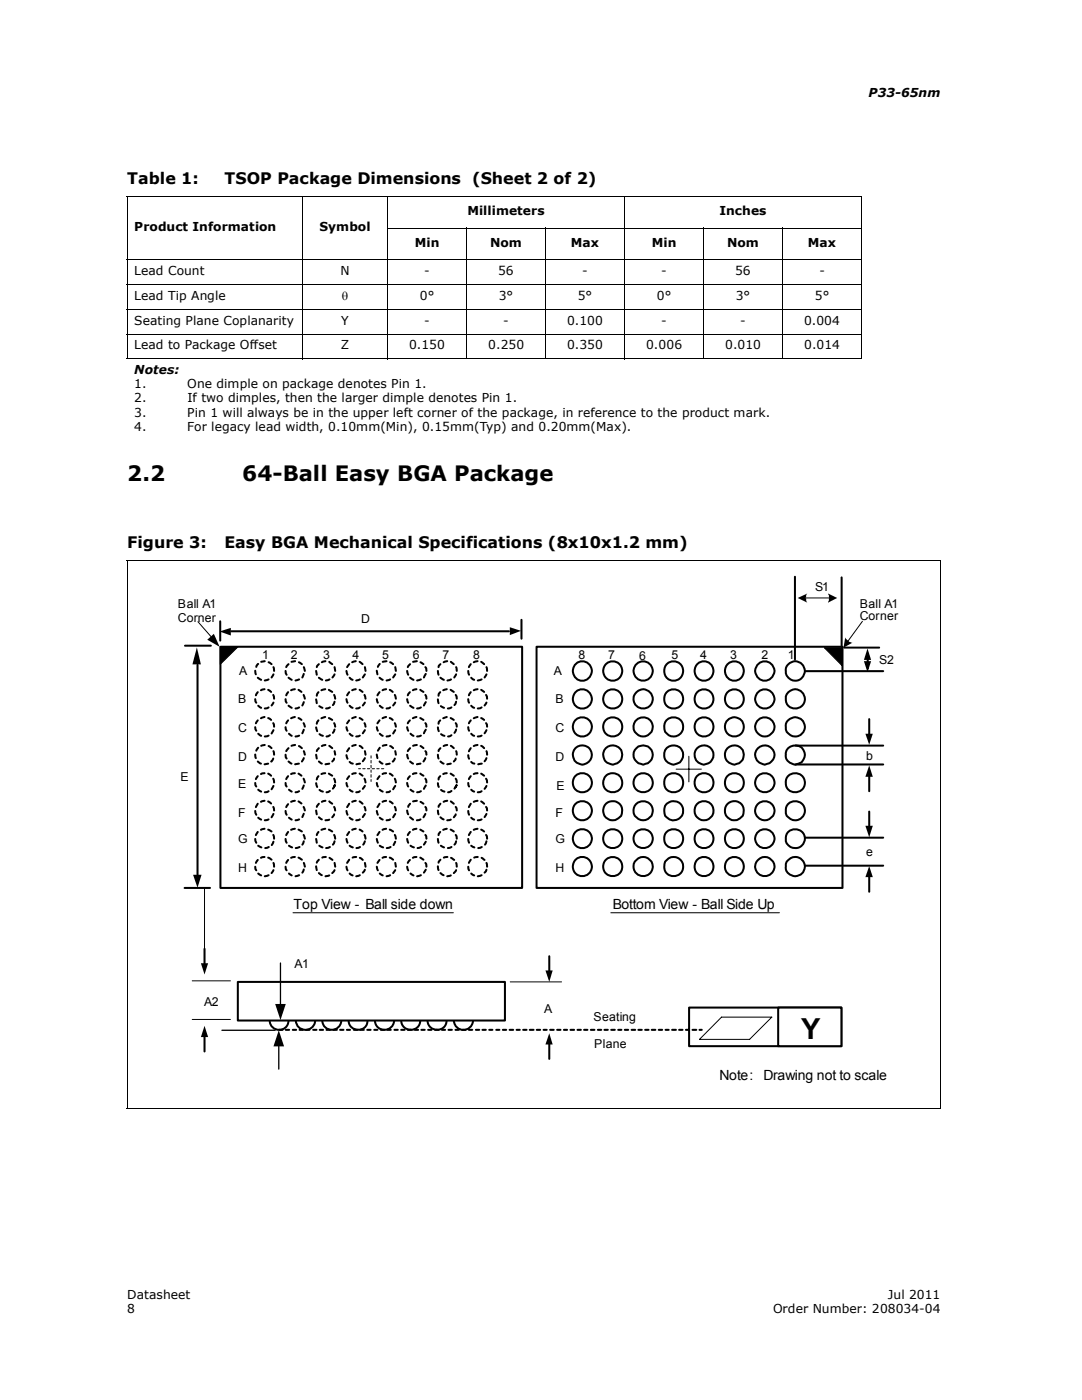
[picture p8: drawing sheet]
<svg xmlns="http://www.w3.org/2000/svg" width="216mm" height="279mm" viewBox="0 0 216 279" stroke-linecap="round" stroke-linejoin="round" font-family="sans-serif">
<g fill="none" stroke="#000" stroke-width=".2">
<path d="M25.3 39.2h146.7M25.4 39.2v32.3M60.4 39.1v32.6M77.3 39.1v32.6M124.6 39.1v32.6M171.9 39.2v32.3M25.3 51.9h146.7M25.3 56.8h146.7M77.3 45.5h94.7M93.1 45.4v26.3M108.8 45.4v26.3M140.4 45.4v26.3"/>
<path d="M156.2 45.4v26.3M25.3 61.7h146.7M25.3 66.7h146.7M25.3 71.6h146.7M25.3 111.8h162.4M25.4 111.9v109.3M187.7 111.9v109.3M25.3 221.3h162.4"/>
</g>
<path d="M35.1 114.6h144.4v102.1h-144.4z" fill="#fff"/>
<g fill="none" stroke="#000" stroke-width=".4">
<path d="M158.6 115.1v16.5M167.9 115.2v14.3M36.9 128.9h5.2M39.4 132.7v42.2M43.9 124v3.8M46.1 126h55.5M104.1 123.7v3.8M107.1 129.1h61v48.1h-61zM160.7 133.9h15.5M168.4 129.2h7M173.1 131.1v2.3M36.8 177.2h5.1"/>
<path d="M160.6 167.2h15.6M160.6 172.8h15.6M173.4 162v3M173.4 174.8v3.2"/>
<circle cx="55.7" cy="203.6" r="1.91"/>
<circle cx="60.9" cy="203.6" r="1.92"/>
<circle cx="66.2" cy="203.6" r="1.91"/>
<circle cx="71.5" cy="203.6" r="1.92"/>
<circle cx="76.7" cy="203.6" r="1.91"/>
<circle cx="82" cy="203.6" r="1.92"/>
<circle cx="87.2" cy="203.6" r="1.92"/>
<circle cx="92.5" cy="203.6" r="1.92"/>
</g>
<path d="M39.3 129.2l.8 3.4h-1.7zM43.8 126l2.3-.7v1.5zM101.7 125.2l2.3 .7-2.3 .8zM173.1 129.4l.7 2.3h-1.4zM172.4 132h1.4l-.7 2.2zM38.5 174.6h1.7l-.8 2.6zM172.7 164.8h1.5l-.8 2.3zM173.4 172.8l.8 2.2h-1.5z" fill="#000"/>
<path d="M58.5 182.2h32M121.9 182.2h33.6" fill="none" stroke="#000" stroke-width=".2"/>
<path d="M47.5 196h53.3v7.7h-53.3z" fill="#fff"/>
<path d="M47.5 196h53.3v7.7h-53.3z" fill="none" stroke="#000" stroke-width=".4"/>
<path d="M137.5 201.1h30.4v7.7h-30.4z" fill="#fff"/>
<g fill="none" stroke="#000" stroke-width=".4">
<path d="M55.7 205.5h.7M57 205.5h.7M58.4 205.5h.7M59.8 205.5h.6M61.1 205.5h.7M62.5 205.5h.7M63.8 205.5h.7M65.2 205.5h.6M66.5 205.5h.7M67.9 205.5h.6M69.2 205.5h.6M70.6 205.5h.7"/>
<path d="M71.9 205.5h.7M73.3 205.5h.7M74.7 205.5h.6M76 205.5h.7M77.3 205.5h.7M78.7 205.5h.7M80.1 205.5h.6M81.4 205.5h.6M82.8 205.5h.6M84.1 205.5h.7M85.4 205.5h.7M86.8 205.5h.7"/>
<path d="M88.2 205.5h.6M89.5 205.5h.7M90.9 205.5h.7M92.2 205.5h.7M93.6 205.5h.6M95 205.5h.6M96.3 205.5h.6M97.6 205.5h.7M99 205.5h.7M100.3 205.5h.7M101.7 205.5h.7M103.1 205.5h.6"/>
<path d="M104.4 205.5h.7M105.7 205.5h.8M107.1 205.5h.7M108.5 205.5h.6M109.8 205.5h.7M111.2 205.5h.6M112.5 205.5h.7M113.8 205.5h.8M115.2 205.5h.7M116.5 205.5h.7M117.9 205.5h.7M119.3 205.5h.7"/>
<path d="M120.6 205.5h.7M122 205.5h.7M123.4 205.5h.6M124.7 205.5h.6M126 205.5h.7M127.4 205.5h.7M128.7 205.5h.7M130 205.5h.8M131.4 205.5h.7M132.8 205.5h.6M134.1 205.5h.8M135.5 205.5h.7"/>
<path d="M136.9 205.5h.6M137.5 201.1h30.4v7.7h-30.4zM138.2 205.5h.7M139.6 205.5h.4"/>
</g>
<path d="M155.3 201.1h12.6v7.7h-12.6z" fill="#fff"/>
<g fill="none" stroke="#000" stroke-width=".4">
<path d="M44 129.1h60.2v48.1h-60.2zM50.9 139.5l.2 .8M50.9 133.9l.2 .7M51.4 138.1l-.3 .7M51.4 135.3l.7 .4M51.5 132.5l-.4 .6M52.8 137.5l-.7 .3M52.8 132l-.7 .1M53.5 137.7l.6 .4M53.6 132.2l.6 .3M53.6 135.6l-.8 .2M54.5 138.7l.2 .7"/>
<path d="M54.6 133.1l.1 .8M54.6 134.6l-.4 .6M57 133.9l.2 .8M57 139.5l.2 .8M57.5 138.1l-.4 .7M57.6 132.5l-.5 .6M57.6 135.3l.6 .4M58.8 137.5l-.7 .3M58.9 132l-.7 .1M59.6 137.7l.6 .4M59.6 132.2l.6 .3M59.7 135.6l-.7 .2"/>
<path d="M60.6 138.7l.2 .7M60.6 133.1l.2 .8M60.6 134.5l-.3 .7M63.1 133.9l.1 .8M63.1 139.6l.1 .7M63.5 138.1l-.3 .8M63.6 132.5l-.4 .6M63.6 135.3l.7 .4M64.9 137.5l-.8 .3M64.9 132l-.7 .2M65.6 137.7l.7 .4M65.7 132.1l.6 .4"/>
<path d="M65.7 135.6l-.7 .2M66.7 138.7l.2 .7M66.8 133.1l.1 .8M66.8 134.6l-.5 .6M69.1 133.9l.2 .8M69.1 139.5l.2 .8M69.7 132.5l-.4 .6M69.7 138.1l-.4 .7M69.8 135.3l.6 .4M71 132l-.7 .2M71 137.5l-.7 .3M71.8 132.1l.5 .4"/>
<path d="M71.8 137.7l.5 .4M71.8 135.6l-.7 .2M72.7 138.7l.2 .7M72.8 133.1l.1 .8M72.8 134.6l-.4 .6M75.2 133.9l.1 .7M75.2 139.5l.2 .8M75.7 135.3l.7 .4M75.7 138.1l-.4 .7M75.8 132.5l-.4 .6M77 137.5l-.7 .3M77.1 132l-.7 .1"/>
<path d="M77.8 137.7l.6 .4M77.9 132.2l.5 .3M77.9 135.6l-.8 .2M78.8 138.7l.2 .7M78.9 133.1l.1 .8M78.9 134.6l-.5 .6M81.2 133.9l.2 .8M81.2 139.5l.2 .8M81.8 138.1l-.4 .7M81.8 132.5l-.4 .6M81.8 135.3l.7 .4M83.1 137.5l-.7 .3"/>
<path d="M83.2 132l-.8 .1M83.9 137.7l.6 .4M83.9 132.2l.6 .3M84 135.6l-.8 .2M84.9 133.1l.1 .2 .1 .6M84.9 138.7l.2 .7M85 134.5l-.4 .7M87.4 133.9l.1 .8M87.4 139.6l.1 .7M87.8 138.1l-.3 .4v.4M87.9 132.5l-.4 .4v.2M87.9 135.3l.7 .4"/>
<path d="M89.2 137.5l-.8 .3M89.2 132l-.7 .2M89.9 137.7l.7 .4M90 132.1l.6 .4M90 135.6l-.7 .2M90.9 138.7l.2 .7M91 133.1l.1 .8M91 134.6l-.4 .6M93.4 133.9l.2 .8M93.4 139.5l.2 .8M93.9 132.5l-.3 .6M93.9 138.1l-.3 .7"/>
<path d="M94 135.3l.6 .4M95.3 132l-.8 .2M95.3 137.5l-.8 .3M96 132.1l.6 .4M96 137.7l.6 .4M96.1 135.6l-.8 .2M97 138.7l.2 .7M97.1 133.1l.1 .8M97.1 134.6l-.4 .6M50.9 145.1l.2 .7M50.9 150.6l.2 .7M50.9 156.3l.2 .7"/>
<path d="M51.4 143.8l-.3 .6M51.4 152l.7 .4M51.4 154.9l-.3 .6M51.5 140.8l.6 .5M51.5 146.4l.6 .5M51.5 149.2l-.4 .6M51.5 157.6l.6 .4M52.8 143.1l-.7 .2M52.8 154.3l-.7 .2M52.8 159.8l-.7 .2M52.8 148.7l-.7 .1M53.5 143.3l.6 .4"/>
<path d="M53.5 152.4l-.7 .1M53.5 154.4l.6 .4M53.5 159.9l.6 .5M53.6 141.2l-.8 .2M53.6 146.8l-.8 .2M53.6 148.9l.6 .4M53.6 157.9l-.8 .2M54.5 144.3l.2 .7M54.5 151.4l-.4 .6M54.5 155.4l.2 .8M54.6 140.2l-.4 .6M54.6 145.7l-.4 .7"/>
<path d="M54.6 149.9l.1 .7M54.6 156.8l-.4 .7M57 145.1l.2 .7M57 150.6l.2 .8M57 156.3l.2 .7M57.5 143.8l-.4 .6M57.5 154.9l-.4 .6M57.6 140.8l.6 .5M57.6 149.3l-.5 .6M57.6 152l.6 .4M57.7 146.4l.5 .5M57.7 157.6l.5 .4"/>
<path d="M58.8 143.1l-.7 .2M58.8 154.3l-.7 .2M58.8 159.8l-.7 .2M58.9 148.7l-.7 .1M59.6 143.3l.6 .4M59.6 154.4l.6 .4M59.6 159.9l.6 .5M59.6 148.9l.6 .4M59.6 152.4l-.7 .1M59.7 141.2l-.7 .2M59.7 146.8l-.7 .2M59.7 157.9l-.7 .2"/>
<path d="M60.6 144.3l.2 .7M60.6 155.4l.2 .8M60.6 140.1l-.3 .7M60.6 145.6l-.3 .7M60.6 149.9l.2 .7M60.6 151.3l-.4 .7M60.6 156.8l-.3 .6M63.1 145.2l.2 .7M63.1 156.3l.2 .8M63.1 150.6l.1 .8M63.5 143.8l-.3 .6M63.5 154.9l-.3 .7"/>
<path d="M63.6 149.3l-.4 .6M63.6 152l.6 .4M63.7 140.9l.6 .4M63.8 146.5l.6 .4M63.8 157.6l.6 .4M64.9 143.1l-.8 .2M64.9 154.3l-.8 .2M64.9 148.7l-.7 .2M64.9 159.8l-.7 .2M65.6 143.3l.7 .4M65.6 154.4l.7 .4M65.7 148.8l.6 .5"/>
<path d="M65.7 152.4l-.8 .1M65.7 159.9l.6 .5M65.8 141.2l-.7 .2M65.8 146.7l-.6 .3M65.8 157.9l-.6 .2M66.6 157.1l.2-.4-.4 .7M66.7 144.3l.2 .7M66.7 151.4l-.4 .6M66.7 155.4l.2 .8M66.8 140l-.4 .7M66.8 145.6l-.4 .7M66.8 149.9l.1 .7"/>
<path d="M69.1 145.1l.2 .7M69.1 150.7l.2 .7M69.1 156.3l.2 .7M69.7 143.8l-.4 .6M69.7 154.9l-.4 .6M69.7 149.3l-.4 .6M69.8 140.8l.6 .5M69.8 146.4l.6 .5M69.8 152.1l.6 .3M69.8 157.6l.6 .4M71 143.1l-.7 .2M71 148.7l-.7 .2"/>
<path d="M71 154.3l-.7 .2M71 159.8l-.7 .2M71.8 143.3l.5 .4M71.8 148.8l.5 .5M71.8 154.4l.5 .4M71.8 159.9l.5 .5M71.8 141.2l-.7 .2M71.8 146.8l-.7 .2M71.8 157.9l-.7 .2M71.8 152.4l-.7 .1M72.7 144.3l.2 .7M72.7 155.4l.2 .8"/>
<path d="M72.8 140.2l-.4 .6M72.8 149.9l.1 .7M72.8 151.3l-.4 .6M72.8 156.8l-.4 .6M72.8 145.7l-.4 .6M75.2 145.1l.2 .7M75.2 150.6l.1 .7M75.2 156.3l.2 .7M75.7 143.8l-.4 .6M75.7 152l.6 .4M75.7 154.9l-.4 .6M75.8 140.8l.6 .5"/>
<path d="M75.8 146.4l.6 .5M75.8 149.2l-.4 .6M75.8 157.6l.6 .4M77 143.1l-.7 .2M77 154.3l-.7 .2M77 159.8l-.7 .2M77.1 148.7l-.7 .1M77.8 143.3l.6 .4M77.8 152.4l-.8 .1M77.8 154.4l.6 .4M77.8 159.9l.6 .5M77.9 141.2l-.8 .2"/>
<path d="M77.9 146.8l-.8 .2M77.9 148.9l.5 .4M77.9 157.9l-.8 .2M78.8 144.3l.2 .7M78.8 151.4l-.4 .6M78.8 155.4l.2 .8M78.9 140.2l-.5 .6M78.9 145.7l-.5 .7M78.9 149.9l.1 .7M78.9 156.8l-.5 .7M81.2 145.1l.2 .7M81.2 150.6l.2 .8"/>
<path d="M81.2 156.3l.2 .7M81.8 143.8l-.4 .6M81.8 154.9l-.4 .6M81.8 140.8l.7 .5M81.8 149.3l-.4 .6M81.8 152l.6 .4M81.9 146.4l.6 .5M81.9 157.6l.6 .4M83.1 143.1l-.7 .2M83.1 154.3l-.7 .2M83.2 148.7l-.8 .1M83.2 159.8l-.8 .1"/>
<path d="M83.9 154.4l.6 .4M83.9 143.3l.6 .4M83.9 148.9l.6 .4M83.9 152.4l-.7 .1M84 141.2l-.8 .2M84 146.8l-.8 .2M84 157.9l-.8 .2M84.9 144.3l.2 .7M84.9 149.9l.1 .2 .1 .5M84.9 151.3l-.4 .7M84.9 155.4l.2 .8M85 140.1l-.4 .7"/>
<path d="M85 145.6l-.4 .7M85 156.8l-.4 .6M87.4 145.2l.1 .7M87.4 150.6l.1 .8M87.4 156.3l.1 .8M87.8 143.8l-.3 .3v.3M87.8 154.9l-.3 .3v.4M87.9 149.3l-.4 .6M87.9 152l.6 .4M88 140.9l.6 .4M88 146.5l.7 .4M88 157.6l.7 .4"/>
<path d="M89.2 143.1l-.8 .2M89.2 154.3l-.8 .2M89.2 148.7l-.7 .2M89.2 159.8l-.7 .2M89.9 143.3l.7 .4M89.9 154.4l.7 .4M90 148.8l.6 .5M90 152.4l-.8 .1M90 159.9l.6 .5M90.1 141.2l-.7 .2M90.1 146.7l-.7 .3M90.1 157.9l-.7 .2"/>
<path d="M90.9 157.1l.2-.4-.4 .7M90.9 144.3l.2 .7M90.9 151.4l-.3 .6M90.9 155.4l.2 .8M91 140l-.3 .7M91 145.6l-.3 .7M91 149.9l.1 .7M93.4 145.1l.2 .7M93.4 150.7l.2 .7M93.4 156.3l.2 .7M93.9 143.8l-.3 .6M93.9 149.3l-.3 .6"/>
<path d="M93.9 154.9l-.3 .6M94 140.8l.6 .5M94 146.4l.6 .5M94 152.1l.7 .3M94 157.6l.6 .4M95.3 143.1l-.8 .2M95.3 148.7l-.8 .2M95.3 154.3l-.8 .2M95.3 159.8l-.8 .2M96 143.3l.6 .4M96 148.8l.6 .5M96 154.4l.6 .4"/>
<path d="M96 159.9l.6 .5M96.1 141.2l-.8 .2M96.1 146.8l-.8 .2M96.1 157.9l-.8 .2M96.1 152.4l-.7 .1M97 144.3l.2 .7M97 155.4l.2 .8M97.1 140.2l-.4 .6M97.1 145.7l-.4 .6M97.1 149.9l.1 .7M97.1 151.3l-.4 .6M97.1 156.8l-.4 .6"/>
<path d="M158.7 148.8h17.5M158.7 152.6h17.5M173.4 143.5v3.1M173.4 154.9v3M50.9 161.8l.2 .8M50.9 167.4l.2 .8M50.9 173l.2 .7M51.4 160.4l-.3 .7M51.4 166l-.3 .7M51.4 171.6l-.3 .6M51.5 163.2l.6 .4M51.5 168.8l.7 .3"/>
<path d="M51.5 174.3l.6 .4M52.8 165.4l-.7 .2M52.8 171l-.7 .2M53.5 165.6l.7 .3M53.5 171.2l.7 .4M53.6 163.5l-.8 .2M53.6 174.7l-.8 .2M53.6 169l-.7 .2M54.5 161l.2 .8M54.5 166.6l.2 .8M54.6 162.4l-.4 .7M54.6 168l-.4 .7"/>
<path d="M54.6 172.2l.1 .8M54.6 173.7l-.4 .5M57 161.8l.2 .8M57 167.4l.2 .8M57 173l.2 .7M57.5 160.5l-.4 .6M57.5 166l-.4 .7M57.5 171.6l-.4 .6M57.7 163.2l.5 .4M57.7 168.8l.6 .3M57.7 174.3l.5 .4M58.8 165.4l-.7 .2"/>
<path d="M58.8 171l-.7 .2M59.6 165.6l.6 .3M59.6 171.2l.6 .4M59.7 163.5l-.7 .2M59.7 174.7l-.7 .2M59.8 169l-.8 .2M60.6 161l.2 .8M60.6 166.6l.2 .8M60.6 162.4l-.3 .7M60.6 167.9l-.3 .7M60.6 172.2l.2 .8M60.6 173.5l-.3 .7"/>
<path d="M63.1 167.4l.1 .8M63.1 172.9l.1 .8M63.1 161.8l.1 .7M63.5 166l-.3 .7M63.6 160.4l-.4 .6M63.6 163.1l.6 .4M63.6 171.6l-.4 .6M63.6 174.2l.6 .5M63.7 168.8l.6 .3M64.9 165.4l-.8 .2M65 171l-.7 .2M65.6 165.6l.7 .3"/>
<path d="M65.7 163.6l-.8 .1M65.7 174.7l-.8 .2M65.7 171.2l.6 .4M65.8 169l-.7 .2M66.7 161l.2 .8M66.7 162.5l-.4 .6M66.7 166.6l.2 .8M66.8 167.9l-.4 .7M66.8 172.2l.1 .8M66.8 173.7l-.5 .5M69.1 161.8l.2 .8M69.1 167.4l.2 .8"/>
<path d="M69.1 173l.2 .7M69.7 160.4l-.4 .7M69.7 166l-.4 .7M69.7 171.6l-.4 .6M69.8 163.2l.6 .4M69.8 168.8l.6 .3M69.8 174.3l.6 .4M71 165.4l-.7 .2M71.1 171l-.7 .2M71.8 165.6l.5 .3M71.8 163.5l-.7 .2M71.8 171.2l.6 .4"/>
<path d="M71.8 174.7l-.7 .2M71.8 169l-.7 .2M72.7 161l.2 .8M72.7 166.6l.2 .8M72.8 167.9l-.3 .7M72.8 172.2l.1 .8M72.8 173.6l-.4 .6M72.8 162.4l-.4 .7M75.2 161.8l.2 .8M75.2 167.4l.2 .8M75.2 173l.2 .7M75.7 160.4l-.4 .7"/>
<path d="M75.7 171.6l-.4 .6M75.7 166l-.4 .7M75.8 163.2l.6 .4M75.8 168.8l.7 .3M75.8 174.3l.6 .4M77 165.4l-.7 .2M77 171l-.7 .2M77.8 165.6l.6 .3M77.8 171.2l.6 .4M77.9 163.5l-.8 .2M77.9 174.7l-.8 .2M77.9 169l-.7 .2"/>
<path d="M78.8 161l.2 .8M78.8 166.6l.2 .8M78.9 162.4l-.5 .7M78.9 172.2l.1 .8M78.9 173.7l-.5 .5M78.9 168l-.4 .7M81.2 161.8l.2 .7M81.2 167.4l.2 .8M81.2 173l.2 .7M81.8 166l-.4 .7M81.8 171.6l-.4 .6M81.8 160.4l-.4 .6"/>
<path d="M81.8 163.1l.6 .5M81.9 168.8l.7 .3M81.9 174.3l.6 .4M83.1 165.4l-.7 .2M83.1 171l-.7 .2M83.9 171.2l.6 .4M83.9 165.6l.6 .3M83.9 160l.6 .4M83.9 163.5l-.7 .2M84 174.7l-.8 .2M84 169l-.7 .2M84.9 161l.2 .8"/>
<path d="M84.9 162.4l-.4 .7M84.9 166.6l.2 .8M84.9 172.2l.1 .2 .1 .6M85 168l-.4 .6M85 173.6l-.4 .6M87.4 161.8l.1 .7M87.4 167.4l.1 .8M87.4 172.9l.1 .8M87.8 166l-.3 .7M87.9 160.4l-.4 .6M87.9 163.1l.6 .4M87.9 171.6l-.4 .6"/>
<path d="M87.9 174.2l.6 .5M88 168.8l.6 .3M89.2 165.4l-.8 .2M89.3 171l-.7 .2M89.9 165.6l.7 .3M90 163.6l-.8 .1M90 174.7l-.8 .2M90 171.2l.6 .4M90.1 169l-.7 .2M90.9 161l.2 .8M90.9 162.5l-.3 .6M90.9 166.6l.2 .8"/>
<path d="M91 167.9l-.3 .7M91 172.2l.1 .8M91 173.7l-.4 .5M93.4 161.8l.2 .8M93.4 167.4l.2 .8M93.4 173l.2 .7M93.9 160.4l-.3 .7M93.9 166l-.3 .7M93.9 171.6l-.3 .6M94 163.2l.6 .4M94 168.8l.7 .3M94 174.3l.6 .4"/>
<path d="M95.3 165.4l-.8 .2M95.3 171l-.7 .2M96 165.6l.6 .3M96.1 163.5l-.8 .2M96.1 171.2l.6 .4M96.1 174.7l-.8 .2M96.1 169l-.7 .2M97 161l.2 .8M97 166.6l.2 .8M97.1 162.4l-.4 .7M97.1 167.9l-.3 .7M97.1 172.2l.1 .8"/>
<path d="M97.1 173.6l-.4 .6M133 160.5a1.93 1.93 0 0 1 2.9 0 1.93 1.93 0 0 1-.6 2.9 1.93 1.93 0 0 1-2.7-1.1 2.14 2.14 0 0 1 .4-1.8zM157.1 160.6a1.94 1.94 0 0 1 3-.1 1.94 1.94 0 0 1-.5 3 1.94 1.94 0 0 1-2.8-1.2l.1-1.1zM40.8 189.4v3M109.6 190.8v3.1M40.8 206.8v3M109.6 208.2v3.1M155.3 201.1h12.6v7.7h-12.6z"/>
<circle cx="116.2" cy="139.5" r="1.91"/>
<circle cx="116.2" cy="133.9" r="1.92"/>
<circle cx="122.3" cy="139.5" r="1.92"/>
<circle cx="122.3" cy="133.9" r="1.93"/>
<circle cx="128.3" cy="139.5" r="1.92"/>
<circle cx="128.3" cy="133.9" r="1.93"/>
<circle cx="134.5" cy="139.5" r="1.91"/>
<circle cx="134.5" cy="133.9" r="1.92"/>
<circle cx="140.5" cy="139.5" r="1.91"/>
<circle cx="140.5" cy="133.9" r="1.92"/>
<circle cx="146.6" cy="139.5" r="1.91"/>
<circle cx="146.6" cy="133.9" r="1.92"/>
<circle cx="152.6" cy="139.5" r="1.92"/>
<circle cx="152.6" cy="133.9" r="1.93"/>
<circle cx="158.7" cy="139.5" r="1.91"/>
<circle cx="158.7" cy="133.9" r="1.92"/>
<circle cx="116.2" cy="150.7" r="1.9"/>
<circle cx="116.2" cy="156.2" r="1.91"/>
<circle cx="116.2" cy="145.1" r="1.91"/>
<circle cx="122.3" cy="150.7" r="1.9"/>
<circle cx="122.3" cy="145.1" r="1.92"/>
<circle cx="122.3" cy="156.2" r="1.92"/>
<circle cx="128.3" cy="156.2" r="1.92"/>
<circle cx="128.3" cy="145.1" r="1.92"/>
<circle cx="128.3" cy="150.6" r="1.93"/>
<circle cx="134.4" cy="150.6" r="1.9"/>
<circle cx="134.5" cy="156.2" r="1.91"/>
<circle cx="134.5" cy="145.1" r="1.91"/>
<circle cx="140.5" cy="150.6" r="1.89"/>
<circle cx="140.5" cy="156.2" r="1.91"/>
<circle cx="140.5" cy="145.1" r="1.91"/>
<circle cx="146.6" cy="145.1" r="1.9"/>
<circle cx="146.6" cy="150.7" r="1.9"/>
<circle cx="146.6" cy="156.2" r="1.91"/>
<circle cx="152.6" cy="150.7" r="1.91"/>
<circle cx="152.6" cy="156.2" r="1.92"/>
<circle cx="152.6" cy="145.1" r="1.93"/>
<circle cx="158.7" cy="150.6" r="1.9"/>
<circle cx="158.7" cy="145.1" r="1.91"/>
<circle cx="158.7" cy="156.2" r="1.91"/>
<circle cx="116.2" cy="167.4" r="1.9"/>
<circle cx="116.2" cy="161.8" r="1.91"/>
<circle cx="116.2" cy="172.9" r="1.91"/>
<circle cx="122.3" cy="167.4" r="1.9"/>
<circle cx="122.3" cy="161.8" r="1.91"/>
<circle cx="122.3" cy="172.9" r="1.92"/>
<circle cx="128.3" cy="167.4" r="1.91"/>
<circle cx="128.3" cy="161.8" r="1.92"/>
<circle cx="128.3" cy="172.9" r="1.92"/>
<circle cx="134.4" cy="167.4" r="1.9"/>
<circle cx="134.5" cy="172.9" r="1.91"/>
<circle cx="140.5" cy="167.4" r="1.89"/>
<circle cx="140.5" cy="161.8" r="1.9"/>
<circle cx="140.5" cy="172.9" r="1.91"/>
<circle cx="146.5" cy="167.4" r="1.9"/>
<circle cx="146.6" cy="172.9" r="1.9"/>
<circle cx="146.6" cy="161.8" r="1.91"/>
<circle cx="152.6" cy="167.4" r="1.91"/>
<circle cx="152.6" cy="172.9" r="1.93"/>
<circle cx="152.6" cy="161.8" r="1.93"/>
<circle cx="158.7" cy="167.4" r="1.9"/>
<circle cx="158.7" cy="172.9" r="1.91"/>
</g>
<g fill="none" stroke="#000" stroke-width=".2">
<path d="M160.6 119.3h5.1M39.5 124.1l2.7 3.1M43.9 129h3.6l-3.6 3.6zM164.5 129.3h3.5v3.5zM172.1 124l-3.7 5M71.5 153.4h.4M72.4 153.4h.5M73.3 153.4h.5M74 150.8v.5M74 151.8v.5M74 152.7v.5M74 153.7v.4"/>
<path d="M74 154.6v.5M74 155.6v.4M74.3 153.4h.4M75.2 153.4h.4M76.1 153.4h.5M134.9 153.5h5.1M137.5 150.9v5.1M40.8 177.2v12.2M38.4 195.7h7.6M101.8 196h10.3M38.4 203.5h7.6M144 203h10l-4.4 4.4h-10z"/>
</g>
<g fill="#000">
<path d="M41.4 127.7l1.3-1.2 1.1 2.6zM43.9 129h3.6l-3.6 3.6zM164.5 129.3h3.5v3.5zM172.7 146.4h1.5l-.8 2.2zM173.4 152.7l.8 2.3h-1.5zM40.1 192.2h1.4l-.7 2.3zM108.8 193.7h1.5l-.7 2.3zM40.8 204.7l.7 2.3h-1.4zM55.6 205.6l1.1 3.2h-2.1zM54.9 200.4h2.1l-1 3.2zM109.6 206.2l.7 2.2h-1.5z"/>
<path d="M159.2 119.3l1.9-.9-.1 .2a1.49 1.49 0 0 0 .1 1.7z" fill-rule="evenodd"/>
<path d="M165.2 118.4l1.8 .9-1.8 1v-.2a1.77 1.77 0 0 0 0-1.7z" fill-rule="evenodd"/>
<path d="M168.7 127.2a1.76 1.76 0 0 0 1.4 1.1l-1.8 .9z" fill-rule="evenodd"/>
</g>
<path d="M56 192.2v8.4M44.3 205.6h10.6M55.6 208.6v4.8" fill="none" stroke="#000" stroke-width=".26"/>
<text font-size="5.8" x="159.9" y="207.3">Y</text>
<g font-size="4.2">
<text x="25.4" y="96">2.2</text>
<text x="48.3" y="96">64-Ball Easy BGA Package</text>
</g>
<g font-size="3.2">
<text x="25.4" y="36.7">Table 1:</text>
<text x="44.8" y="36.7">TSOP Package Dimensions (Sheet 2 of 2)</text>
<text x="25.4" y="109.3">Figure 3:</text>
<text x="44.8" y="109.3">Easy BGA Mechanical Specifications (8x10x1.2 mm)</text>
</g>
<g font-size="2.8">
<text x="58.6" y="181.4">Top View - Ball side down</text>
<text x="122.3" y="181.4">Bottom View - Ball Side Up</text>
<text x="143.6" y="215.6">Note:</text>
<text x="152.3" y="215.6">Drawing not to scale</text>
</g>
<g font-size="2.5">
<text x="173.3" y="19.3">P33-65nm</text>
<text x="26.8" y="46.1">Product Information</text>
<text x="63.8" y="46.1">Symbol</text>
<text x="93.3" y="42.9">Millimeters</text>
<text x="143.6" y="42.9">Inches</text>
<text x="82.8" y="49.3">Min</text>
<text x="97.8" y="49.3">Nom</text>
<text x="113.9" y="49.3">Max</text>
<text x="130.1" y="49.3">Min</text>
<text x="145.1" y="49.3">Nom</text>
<text x="161.2" y="49.3">Max</text>
<text x="26.8" y="54.9">Lead Count</text>
<text x="26.8" y="59.9">Lead Tip Angle</text>
<text x="67.9" y="54.9">N</text>
<text x="68.2" y="59.9">θ</text>
<text x="83.8" y="59.9">0°</text>
<text x="84.7" y="54.9">-</text>
<text x="99.4" y="54.9">56</text>
<text x="99.5" y="59.9">3°</text>
<text x="115.3" y="59.9">5°</text>
<text x="116.2" y="54.9">-</text>
<text x="131.1" y="59.9">0°</text>
<text x="131.9" y="54.9">-</text>
<text x="146.7" y="54.9">56</text>
<text x="146.8" y="59.9">3°</text>
<text x="162.6" y="59.9">5°</text>
<text x="163.5" y="54.9">-</text>
<text x="26.8" y="64.8">Seating Plane Coplanarity</text>
<text x="68.1" y="64.8">Y</text>
<text x="84.7" y="64.8">-</text>
<text x="100.4" y="64.8">-</text>
<text x="113.1" y="64.8">0.100</text>
<text x="132" y="64.8">-</text>
<text x="147.7" y="64.8">-</text>
<text x="160.4" y="64.8">0.004</text>
<text x="26.8" y="69.7">Lead to Package Offset</text>
<text x="68" y="69.7">Z</text>
<text x="81.6" y="69.7">0.150</text>
<text x="97.4" y="69.7">0.250</text>
<text x="113.2" y="69.7">0.350</text>
<text x="128.9" y="69.7">0.006</text>
<text x="144.7" y="69.7">0.010</text>
<text x="160.5" y="69.7">0.014</text>
<text x="26.8" y="74.7">Notes:</text>
<text x="26.8" y="77.5">1.</text>
<text x="37.4" y="77.5">One dimple on package denotes Pin 1.</text>
<text x="26.8" y="80.3">2.</text>
<text x="26.8" y="83.1">3.</text>
<text x="37.4" y="83.1">Pin 1 will always be in the upper left corner of the package, in reference to the product mark.</text>
<text x="37.4" y="80.3">If two dimples, then the larger dimple denotes Pin 1.</text>
<text x="26.8" y="86">4.</text>
<text x="37.4" y="86">For legacy lead width, 0.10mm(Min), 0.15mm(Typ) and 0.20mm(Max).</text>
<text x="25.4" y="259.2">Datasheet</text>
<text x="25.4" y="262">8</text>
<text x="154.3" y="262">Order Number: 208034-04</text>
<text x="177.2" y="259.2">Jul 2011</text>
</g>
<g font-size="2.4">
<text x="162.6" y="118">S1</text>
<text x="35.5" y="121.3">Ball A1</text>
<text x="35.5" y="124.1">Corner</text>
<text x="72" y="124.2">D</text>
<text x="171.6" y="121.3">Ball A1</text>
<text x="171.6" y="123.7">Corner</text>
<text x="52.3" y="131.6">1</text>
<text x="58" y="131.6">2</text>
<text x="64.5" y="131.6">3</text>
<text x="70.3" y="131.6">4</text>
<text x="76.2" y="131.6">5</text>
<text x="82.4" y="131.6">6</text>
<text x="88.3" y="131.6">7</text>
<text x="94.4" y="131.6">8</text>
<text x="115.4" y="131.6">8</text>
<text x="121.4" y="131.6">7</text>
<text x="127.5" y="131.8">6</text>
<text x="134" y="131.6">5</text>
<text x="139.7" y="131.6">4</text>
<text x="145.7" y="131.6">3</text>
<text x="152" y="131.6">2</text>
<text x="157.2" y="131.6">1</text>
<text x="47.8" y="134.7">A</text>
<text x="110.5" y="134.7">A</text>
<text x="175.4" y="132.5">S2</text>
<text x="47.5" y="140.3">B</text>
<text x="110.9" y="140.3">B</text>
<text x="47.5" y="146.1">C</text>
<text x="110.9" y="146.1">C</text>
<text x="36" y="155.9">E</text>
<text x="47.5" y="151.9">D</text>
<text x="110.9" y="151.9">D</text>
<text x="172.8" y="151.7">b</text>
<text x="47.5" y="157.3">E</text>
<text x="111" y="157.6">E</text>
<text x="47.5" y="163.1">F</text>
<text x="110.9" y="163.1">F</text>
<text x="47.5" y="168.3">G</text>
<text x="110.9" y="168.3">G</text>
<text x="172.8" y="170.8">e</text>
<text x="47.5" y="174.1">H</text>
<text x="110.9" y="174.1">H</text>
<text x="58.8" y="193.2">A1</text>
<text x="40.7" y="200.7">A2</text>
<text x="108.6" y="202.1">A</text>
<text x="118.4" y="203.7">Seating</text>
<text x="118.6" y="209.1">Plane</text>
</g>
</svg>
